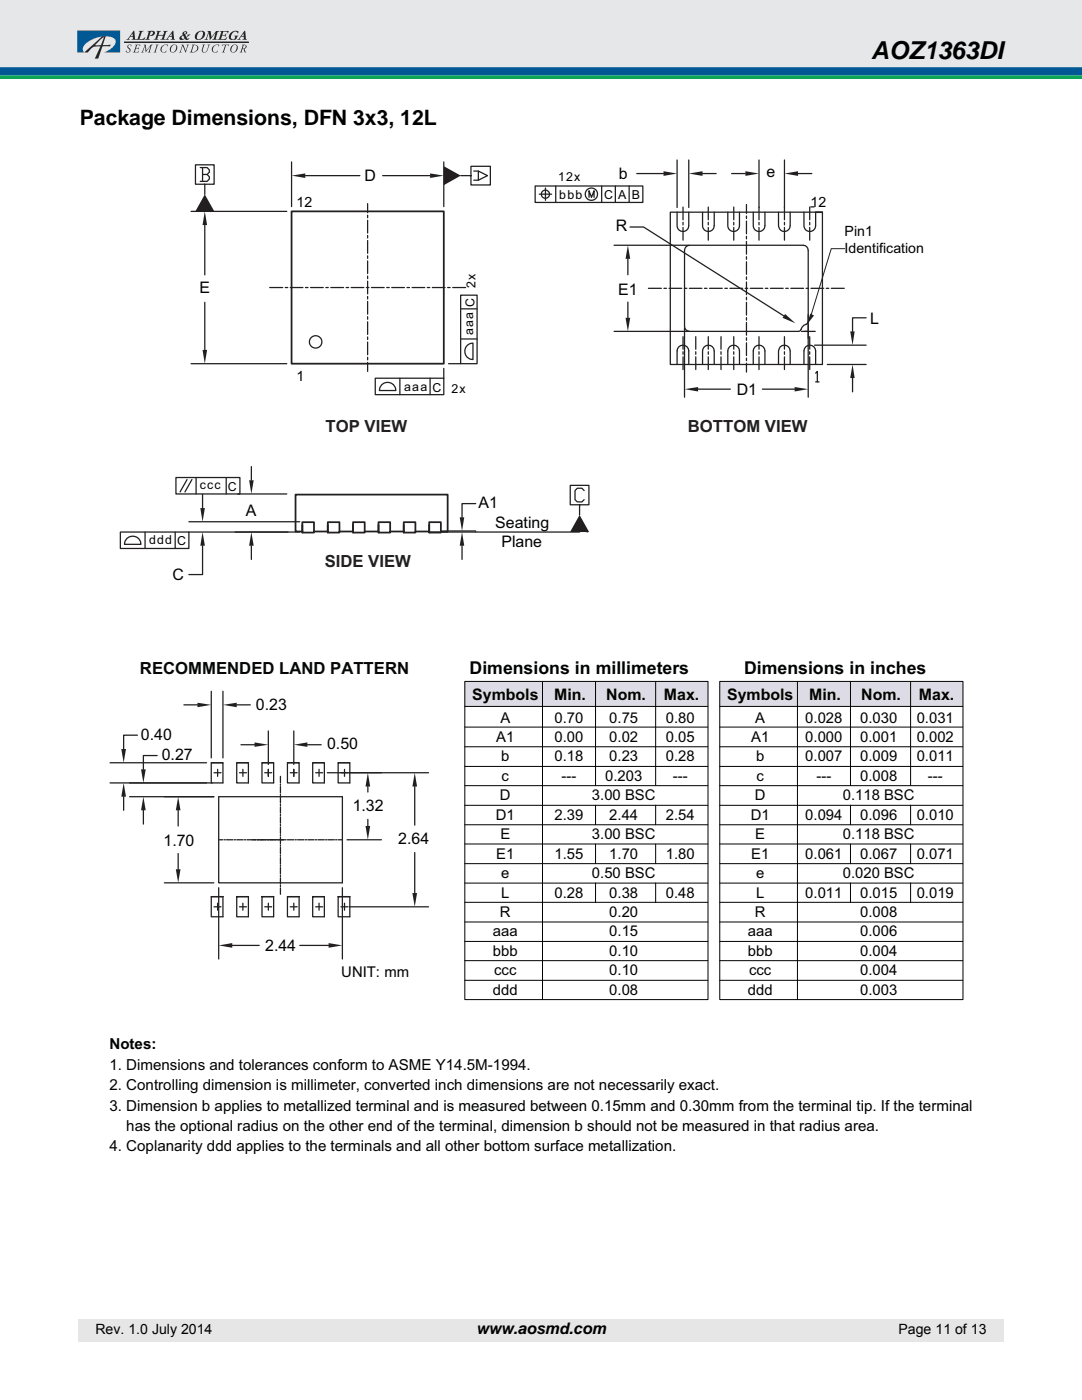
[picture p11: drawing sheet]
<svg xmlns="http://www.w3.org/2000/svg" width="216mm" height="279mm" viewBox="0 0 216 279" stroke-linecap="round" stroke-linejoin="round" font-family="sans-serif">
<path d="M0 14.2h215.9" fill="none" stroke="#005994" stroke-width="1.8" stroke-linecap="butt"/>
<path d="M-.1 -.1h216v13.5h-216z" fill="#e6e7e8"/>
<g fill="#252425">
<path d="M27.7 6.2h.9l-.3 .2-.5 1.4a1.3 1.3 0 0 0 1.2-.4l-.2 .5h-1.7a.59 .59 0 0 0 .5-.6l.3-.9z"/>
<path d="M29.5 6.2l.9-.1 .4 .2 .1 .2a.71 .71 0 0 1-1 .6l.1-.1a.46 .46 0 0 0 .5-.5l-.1-.2h-.3l-.5 1.5h.3v.1h-.9l.1-.1a1.88 1.88 0 0 0 .6-1.5h-.3z"/>
<path d="M31.3 6.2h.9l-.4 .1-.1 .7h.9l.2-.7-.2-.1h.9l-.4 .2-.4 1.4 .2 .1h-.9l.3-.1 .2-.7h-.1h-.8l-.2 .7 .2 .1h-.9l.3-.1 .3-.9 .1-.6z"/>
<path d="M41.4 6.2h.6l.2 1.2 .8-1.1a.48 .48 0 0 1 .7-.1l-.3 .2-.4 1.3 .2 .2h-.9l.4-.2 .3-1.2-1.1 1.4h-.1l-.1-1.4-.4 1.2 .2 .2h-.7l.4-.3 .3-1 .1-.2z"/>
<path d="M43.9 6.2h1.7l-.1 .4-.2-.3h-.7l-.3 .7h.5l.4-.3-.2 .7h-.1l-.1-.3h-.5l-.2 .6a.99 .99 0 0 0 1.2-.3l-.2 .5h-1.7l.4-.2 .4-1.3-.3-.1z"/>
<path d="M46.1 6.5a1.28 1.28 0 0 1 1.5-.2l-.1 .4-.2-.2a.82 .82 0 0 0-.9 0 .82 .82 0 0 0-.3 .8v.2a.41 .41 0 0 0 .4 .4 .41 .41 0 0 0 .4-.4l.1-.2-.2-.2h.8l-.2 .2a.77 .77 0 0 1-1.2 .7l-.4-.2a.97 .97 0 0 1 .3-1.3z"/>
<path d="M25.6 9h.7l-.2 .3v-.3l-.2-.1-.3 .3 .1 .3 .3 .4v.3l-.5 .3-.4-.2 .1-.3 .1 .4h.3l.2-.1 .1-.3a.75 .75 0 0 1-.3-1z"/>
<path d="M27 8.9h1l-.1 .3-.1-.2h-.5l-.1 .6 .5-.2-.1 .5-.1-.2h-.4l-.1 .4-.1 .2 .2 .1h.4l.2-.3-.1 .4-1.1-.1 .3-.1 .3-1.2z"/>
<path d="M28.7 8.9h.4l.1 1.2 .9-1.2h.4l-.2 .2-.3 .9-.1 .4 .2 .1-.6-.1 .2-.1 .4-1.1-1 1.2-.2-1.2-.4 1.1 .2 .2h-.5l.2-.2 .4-1.2z"/>
<path d="M31.1 8.9l.6 .1h-.2l-.4 1.1-.1 .2 .2 .2h-.6l.3-.2 .3-1.2z"/>
<path d="M32.4 9.2l.4-.3h.6l.1 .1-.1 .2a.31 .31 0 0 0-.2-.3 .31 .31 0 0 0-.4 .1 .8 .8 0 0 0-.5 .6 .8 .8 0 0 0 .3 .8l.6-.3-.2 .4h-.5l-.4-.2v-.8z"/>
<path d="M36.2 8.9h.4l.5 1.2 .3-1-.2-.2h.6l-.3 .2-.4 1.4-.7-1.4-.3 1.3 .2 .1h-.6l.3-.3 .3-.9v-.3z"/>
<path d="M40.4 8.9h.6l-.3 .2-.2 .7a.45 .45 0 0 0 .3 .6 .45 .45 0 0 0 .5-.5l.3-.8-.2-.2h.5l-.2 .3a1.17 1.17 0 0 1-1.2 1.3l-.2-.2v-.3l.2-.9z"/>
<path d="M42.5 9.3l.6-.4h.4l.3 .1-.2 .3a.44 .44 0 0 0-.4-.4 .44 .44 0 0 0-.4 .3l-.3 .6v.4l.2 .2a.58 .58 0 0 0 .7-.3h.1a.63 .63 0 0 1-.8 .4 .63 .63 0 0 1-.4-.8z"/>
<path d="M44.4 8.9h1.3l-.1 .3-.1-.2h-.4l-.4 1.3 .2 .2h-.6l.2-.2 .4-1.3h-.4l-.2 .2z"/>
<path d="M26.7 6.1h.1l.1 1.4 .2 .4h-.9l.3-.1v-.5h-.5l-.3 .5h.2v.1h-.7l.3-.2zM26.4 6.6l-.3 .6h.4z"/>
<path d="M34.4 6.1l.2 .1 .1 1.5 .2 .2h-.9l.3-.1v-.5h-.5l-.3 .4 .2 .2h-.7l.3-.2zM34.2 6.6l-.3 .6h.4z"/>
<path d="M36.4 6.5l.5-.3 .4 .1a.42 .42 0 0 1-.4 .6l.3 .5 .3-.3-.1-.2h.6l-.8 .6 .3 .2 .3-.1a.47 .47 0 0 1-.4 .4 .47 .47 0 0 1-.5-.2l-.6 .2-.5-.2a.81 .81 0 0 1 .7-.8zM36.4 7.1l-.2 .3v.2l.2 .2 .4-.1-.3-.6zM36.8 6.5l.1 .3 .2-.4z"/>
<path d="M39.1 6.7a1.2 1.2 0 0 1 1.8-.2 1.25 1.25 0 0 1-.5 1.2 1.25 1.25 0 0 1-1.4 .1l-.1-.6zM39.8 6.4a1.04 1.04 0 0 0-.3 1.4 .96 .96 0 0 0 .9-.5 .96 .96 0 0 0-.1-1z"/>
<path d="M48.8 6.1h.1l.1 1a.59 .59 0 0 0 .3 .8h-1l.4-.1-.1-.5h-.5l-.3 .5 .2 .1h-.7l.4-.2zM48.6 6.6l-.4 .6h.4z"/>
<path d="M34.2 9.2a.71 .71 0 0 1 1.1 0 .71 .71 0 0 1-.2 1 .71 .71 0 0 1-1.1 0 .71 .71 0 0 1 .2-1zM34.5 9.1l-.2 .1a.87 .87 0 0 0 0 1.2 .85 .85 0 0 0 .8-.5 .85 .85 0 0 0-.1-.9z"/>
<path d="M38.3 8.9a1.08 1.08 0 0 1 1.3 .5 1.24 1.24 0 0 1-1.7 1l.2-.1 .3-1.1zM38.7 9l-.4 1.3a.72 .72 0 0 0 .9-.3 .72 .72 0 0 0-.3-1z"/>
<path d="M46.2 9.2a.7 .7 0 0 1 1.1-.1 .7 .7 0 0 1-.1 1.1 .71 .71 0 0 1-1.1 .1 .71 .71 0 0 1 .1-1.1zM46.5 9.1l-.1 .1a.85 .85 0 0 0 0 1.2 .85 .85 0 0 0 .8-.5 .85 .85 0 0 0-.1-.9z"/>
<path d="M48.3 8.9h.6l.3 .2-.1 .4-.3 .2 .3 .8a.46 .46 0 0 1-.5-.7h-.2l-.2 .5 .2 .2h-.6l.2-.2 .4-1.2zM48.6 9l-.2 .7a.42 .42 0 0 0 .5-.1 .42 .42 0 0 0 .1-.5z"/>
<path d="M20 8l.8-.6-.7 1.6h-1.1zM16.8 10.5h.7l.2-.3a1.98 1.98 0 0 1 2.3-.9l-1.1 2.4h.7l.8-2.4h1.5l.2-.4-1.6 .1 .6-1.8-.8 .1z"/>
</g>
<path d="M24.8 8.4h24.8" fill="none" stroke="#252425" stroke-width=".31"/>
<path d="M15.4 6.1h8.6v4.4h-3.2l.3-.2a2.51 2.51 0 0 0 1.9-2.3 2.84 2.84 0 0 0-2.8-.7l-.5 .1a5.7 5.7 0 0 0-3 1.8 1 1 0 0 0 .1 1.3h-1.4z" fill="#1e508f"/>
<path d="M0 15.4h215.9" fill="none" stroke="#0aa555" stroke-width=".71" stroke-linecap="butt"/>
<path d="M15.6 263.2h184.6v4.5h-184.6z" fill="#e6e6e6"/>
<path d="M21.8 31.8h172.3v199h-172.3z" fill="#fff"/>
<path d="M92.7 136h48.6v4.9h-48.6z" fill="#dddbe5"/>
<g fill="none" stroke="#010202" stroke-width=".2">
<path d="M92.7 136h48.6v63.5h-48.6zM108.3 136v63.4M118.8 136v20.8M130.8 136v20.8M92.7 141h48.5M92.7 149h48.5M92.7 153h48.5M92.7 156.8h48.5M92.7 145.1h48.5M143.6 145.1h48.5M143.6 149h48.5M143.6 153h48.5"/>
<path d="M143.6 156.8h48.5M92.7 160.7h48.5M92.7 164.6h48.5M92.7 168.4h48.5M92.7 172.4h48.5M92.7 176.2h48.5M118.8 160.7v3.9M118.8 168.5v3.9M118.8 176.2v3.9M130.8 160.7v3.9M130.8 168.5v3.9M130.8 176.2v3.9"/>
<path d="M143.6 160.7h48.5M143.6 164.6h48.5M143.6 168.4h48.5M143.6 172.4h48.5M143.6 176.2h48.5M169.7 160.7v3.9M169.7 168.5v3.9M169.7 176.2v3.9M181.7 160.7v3.9M181.7 168.5v3.9M181.7 176.2v3.9M92.7 180.1h48.5"/>
<path d="M92.7 184h48.5M92.7 187.9h48.5M92.7 191.7h48.5M92.7 195.6h48.5M143.6 180.1h48.5M143.6 184h48.5M143.6 187.9h48.5M143.6 191.7h48.5M143.6 195.6h48.5"/>
</g>
<path d="M143.6 136h48.6v4.9h-48.6z" fill="#dddbe5"/>
<path d="M143.6 136h48.5v63.5h-48.5zM143.6 141h48.5" fill="none" stroke="#010202" stroke-width=".2"/>
<g fill="none" stroke="#231f20" stroke-width=".25">
<path d="M38.1 42.2h19.1M40.9 44.9v10M73.4 40.6v1.8M73.4 42.9v.6M73.4 44v2.5M73.4 47v.5M73.4 48v2.5M73.4 51.1v.5M73.4 52.1v2.5M73.4 55.1v.5M73.4 56.1v2.6M73.4 59.2v.5"/>
<path d="M38.1 72.6h19.1M40.9 60.3v9.5M73.4 60.2v2.5M73.4 63.2v.5M73.4 64.2v2.5M73.4 67.2v.6M73.4 68.3v2.5M73.4 71.3v.5M73.4 72.3v1.8"/>
</g>
<g fill="#231f20">
<path d="M40.4 69.8h.9l-.4 2.8z"/>
<path d="M40.9 42.2l.4 2.7h-.9z"/>
</g>
<path d="M58.2 32.3v8.9M60.9 35.1h10.9M76.4 35.1h9.4M88.6 32.3v8.9" fill="none" stroke="#231f20" stroke-width=".25"/>
<g fill="#231f20">
<path d="M58.2 35.1l2.7-.5v.9z"/>
<path d="M85.8 34.6l2.8 .5-2.8 .4z"/>
</g>
<g fill="none" stroke="#231f20" stroke-width=".25">
<path d="M42.4 42.2h.1M53.8 57.4h2.6M56.9 57.4h.5M57.9 57.4h2.5M61 57.4h.5M62 57.4h2.5M65 57.4h.5M66 57.4h2.6M69.1 57.4h.5M70.1 57.4h2.5M73.1 57.4h.5M74.1 57.4h2.6"/>
<path d="M77.2 57.4h.5M78.2 57.4h2.5M81.2 57.4h.5M82.2 57.4h2.5M85.3 57.4h.5M86.3 57.4h2.5M89.3 57.4h.5M90.3 57.4h2.6"/>
<circle cx="63" cy="68.2" r="1.24"/>
</g>
<path d="M40.9 38.8l1.9 3.4h-3.8z" fill="#231f20"/>
<path d="M40 33.4h1.3l.5 .5v.5l-.5 .4M40.4 33.4v2.8M40.4 34.8h.9l.5 .5v.4l-.5 .5h-1.3M40.9 36.8h1.8v-3.9h-3.7v3.9h1.9v2" fill="none" stroke="#231f20" stroke-width=".25"/>
<path d="M88.6 33.2l3.3 1.9-3.3 1.9z" fill="#231f20"/>
<g fill="none" stroke="#231f20" stroke-width=".25">
<path d="M91.9 35.1h2.1v-1.9h3.8v3.7h-3.8v-1.8M94.5 34.1h1l1.8 1-1.8 .9h-1M95.5 34.1v1.9M106.8 37.1h21.5v3.3h-21.5zM107.6 38.8h2.5M108.8 37.5v2.5M110.9 37.1v3.3M117.5 39.4v-1.3l.5 1.3 .5-1.3v1.3M120.1 37.1v3.3M122.8 37.1v3.3M125.5 37.1v3.3M91.9 58.9h3.3v13.7h-3.3z"/>
<path d="M162.8 42.4h1.3M74.9 75.5h13.7v3.3h-13.7zM76.4 76.6a1.65 1.65 0 0 1 2.6 1.3h-3.3l.3-.9zM79.8 75.5v3.3M85.8 75.5v3.3M88.6 73.5v2M89.5 72.6h2.4M91.9 67.7h3.3M91.9 61.6h3.3M93.1 69.1l.4-.4 .9-.2v3.3a1.64 1.64 0 0 1-1.5-1 1.64 1.64 0 0 1 .2-1.7z"/>
<circle cx="108.8" cy="38.8" r=".82"/>
<circle cx="118" cy="38.8" r="1.23"/>
</g>
<path d="M58.2 42.2h30.4v30.4h-30.4z" fill="none" stroke="#231f20" stroke-width=".35"/>
<path d="M168.5 49.6h-2.6l-4.2 13.7" fill="none" stroke="#231f20" stroke-width=".2"/>
<path d="M161.7 62.6l.7 .4-1.5 1.9z" fill="#231f20"/>
<path d="M47.4 98.6h9.8M50.2 93.1v2.7M46.9 106.2h12.9M50.2 108.9v2.7" fill="none" stroke="#231f20" stroke-width=".25"/>
<g fill="#231f20">
<path d="M50.2 106.2l.4 2.7h-.9z"/>
<path d="M49.7 95.8h.9l-.4 2.8z"/>
</g>
<path d="M85.7 106.2h9.2M89.5 106h5.4M92.2 108.9v2.7M94.9 100.5h-2.7v2.7" fill="none" stroke="#231f20" stroke-width=".25"/>
<g fill="#231f20">
<path d="M92.2 106.2l.4 2.7h-.9z"/>
<path d="M91.7 103.2h.9l-.4 2.8z"/>
</g>
<path d="M40.4 98.6v2.8M37.7 104.1h22.1M37.7 106.2h19.8M40.4 108.9v5.8h-2.7" fill="none" stroke="#231f20" stroke-width=".25"/>
<g fill="#231f20">
<path d="M40 101.4h.9l-.5 2.7z"/>
<path d="M40.4 106.2l.5 2.7h-.9z"/>
</g>
<path d="M24 106.2h13.7v3.3h-13.7zM25.5 107.3a1.65 1.65 0 0 1 2.6 1.3h-3.3l.3-.9zM28.9 106.2v3.3M35 106.2v3.3M94.9 106.2h20.7M117.2 106.2h.1" fill="none" stroke="#231f20" stroke-width=".25"/>
<path d="M115.6 102.8l2 3.4h-3.9z" fill="#231f20"/>
<path d="M127.1 34.6h5.3M135.1 31.9v9.5M137.4 31.9v9.5M140.2 34.6h2.7M35.1 95.3h12.8v3.3h-12.8zM37.3 95.7l-1.4 2.5M38.3 95.7l-1.4 2.5M39.1 95.3v3.3M45.1 95.3v3.3M116.6 97.9l-.5-.5h-.9l-.5 .5v1.8l.5 .5h.9l.5-.5M115.6 100.7h1.9v-3.8h-3.7v3.8h1.8v2.1" fill="none" stroke="#231f20" stroke-width=".25"/>
<path d="M159.1 136v63.4M169.7 136v20.8M181.7 136v20.8" fill="none" stroke="#010202" stroke-width=".2"/>
<g fill="#231f20">
<path d="M137.4 34.6l2.8-.4v.9z"/>
<path d="M132.4 34.2l2.7 .4-2.7 .5z"/>
</g>
<g fill="none" stroke="#231f20" stroke-width=".25">
<path d="M129.4 57.5h2.6M132.5 57.5h.5M133.5 57.5h2.5M136.3 41.3v2.6M136.3 44.4v.5M136.3 45.4v2.5M136.5 57.5h.6M137.6 57.5h2.5M140.6 57.5h.5M141.3 41.3v2.6M141.3 44.4v.5M141.3 45.4v2.5"/>
<path d="M141.6 57.5h2.5M144.6 57.5h.5M145.6 57.5h2.6M148.7 57.5h.5M148.9 40.8v1.8M148.9 43.1v.5M148.9 44.1v2.6M148.9 47.2v.5M148.9 48.2v2.5M148.9 51.2v.5M148.9 52.2v2.5M148.9 55.3v.5"/>
<path d="M148.9 56.3v2.5M148.9 59.3v.5M149.7 57.5h2.5M152.7 57.5h.5M153.7 57.5h2.6M156.8 57.5h.5M157.8 57.5h2.5M160.8 57.5h.5M161.8 57.5h2.6M164.9 57.5h.5M165.9 57.5h2.6M136.6 65.5v13.8"/>
<path d="M139.3 77.7h6.4M148.9 60.3v2.6M148.9 63.4v.5M148.9 64.4v2.5M148.9 67.4v.5M148.9 68.4v2.6M148.9 71.5v.5M148.9 72.5v1.8M152.1 77.7h6.5M161.3 62.8v16.5"/>
</g>
<g fill="#231f20">
<path d="M136.6 77.7l2.7-.5v.9z"/>
<path d="M158.6 77.2l2.7 .5-2.7 .4z"/>
</g>
<path d="M122.5 48.9h14.9M125.3 51.7v3.1M122.5 66.1h14.9M125.3 60.3v3.1" fill="none" stroke="#231f20" stroke-width=".25"/>
<g fill="#231f20">
<path d="M125.3 48.9l.5 2.8h-1z"/>
<path d="M124.8 63.4h1l-.5 2.7z"/>
</g>
<path d="M162.5 68.9h10.3M165.1 72.7h7.7M170.1 75.4v2.8M172.8 63.4h-2.7v2.7" fill="none" stroke="#231f20" stroke-width=".25"/>
<g fill="#231f20">
<path d="M170.1 72.7l.4 2.7h-.8z"/>
<path d="M169.7 66.1h.8l-.4 2.8z"/>
</g>
<g fill="none" stroke="#231f20" stroke-width=".25">
<path d="M125.7 45.3h2.7l28 17.7M133.8 42.3h30.3v30.4h-30.3zM161.6 41.3v2.6M161.6 44.4v.5M161.6 45.4v2.5M161.8 41.3h.7M138.8 67.2v2.5M138.8 70.2v.5M138.8 71.2v2.6M143.9 67.2v2.5M143.9 70.2v.5M143.9 71.2v2.6"/>
<path d="M156.5 67.2v2.5M156.5 70.2v.5M156.5 71.2v2.6M161.6 67.2v2.5M161.6 70.2v.5M161.6 71.2v2.6M162.8 74.5l.3-.4v2.1M162.8 76.2h.6"/>
</g>
<path d="M156.7 62.7l2 1.8-2.6-1.1z" fill="#231f20"/>
<g fill="none" stroke="#231f20" stroke-width=".25">
<path d="M146 34.6h2.7M151.4 31.9v12M156.5 31.9v12M159.2 34.6h2.8M135.1 42.3v2.8a1.16 1.16 0 0 0 1.2 1.1 1.16 1.16 0 0 0 1.1-1.1v-2.8M136.9 49.2l.7-.3h22.7a1.01 1.01 0 0 1 1 1.1v14.2l-.2 .4a2.02 2.02 0 0 0-1.4 1.4l-.4 .1h-21.7a1.01 1.01 0 0 1-1-1v-15.1zM140.2 42.3v2.8a1.16 1.16 0 0 0 1.2 1.1 1.16 1.16 0 0 0 1.1-1.1v-2.8M145.2 42.3v2.8a1.16 1.16 0 0 0 1.2 1.1 1.16 1.16 0 0 0 1.2-1.1v-2.8M146.4 41.3v2.6M146.4 44.4v.5M146.4 45.4v2.5M150.3 42.3v2.8a1.16 1.16 0 0 0 1.2 1.1 1.16 1.16 0 0 0 1.1-1.1v-2.8"/>
<path d="M151.4 44.4v.5M151.4 45.4v2.5M155.3 42.3v2.8a1.16 1.16 0 0 0 1.2 1.1 1.16 1.16 0 0 0 1.2-1.1v-2.8M156.5 44.4v.5M156.5 45.4v2.5M164.1 42.3h-1.3v2.8a1.16 1.16 0 0 1-1.2 1.1 1.16 1.16 0 0 1-1.2-1.1v-2.8M135.1 72.7v-2.7a1.16 1.16 0 0 1 1.2-1.1 1.16 1.16 0 0 1 1.1 1.1v2.7M136.3 67.2v2.5M136.3 70.2v.5M136.3 71.2v2.6M140.2 72.7v-2.7a1.16 1.16 0 0 1 1.2-1.1 1.16 1.16 0 0 1 1.1 1.1v2.7M141.3 67.2v2.5"/>
<path d="M141.3 70.2v.5M141.3 71.2v2.6M145.2 72.7v-2.7a1.16 1.16 0 0 1 1.2-1.1 1.16 1.16 0 0 1 1.2 1.1v2.7M146.4 67.2v2.5M146.4 70.2v.5M146.4 71.2v2.6M150.3 72.7v-2.7a1.16 1.16 0 0 1 1.2-1.1 1.16 1.16 0 0 1 1.1 1.1v2.7M151.4 67.2v2.5M151.4 70.2v.5M151.4 71.2v2.6M155.3 72.7v-2.7a1.16 1.16 0 0 1 1.2-1.1 1.16 1.16 0 0 1 1.2 1.1v2.7M159.9 66.1h2.8"/>
<path d="M160.4 72.7v-2.7a1.16 1.16 0 0 1 1.2-1.1 1.16 1.16 0 0 1 1.2 1.1v2.7M161.3 64.8v2.7"/>
</g>
<g fill="#231f20">
<path d="M148.7 34.2l2.7 .4-2.7 .5z"/>
<path d="M156.5 34.6l2.7-.4v.9z"/>
</g>
<g fill="none" stroke="#231f20" stroke-width=".35">
<path d="M60.3 104.2h2.4v2.1h-2.4zM60.3 106.1h-1.3v-7.4h30.3v7.4h-1.3h1.3M60.3 104.8v1.5M62.7 106.1h2.7M65.4 104.2h2.3v2.1h-2.3zM65.4 104.8v1.5M67.7 106.1h2.7M70.4 104.2h2.4v2.1h-2.4zM70.4 104.8v1.5M72.8 106.1h2.7M75.5 104.2h2.4v2.1h-2.4zM75.5 104.8v1.5"/>
<path d="M77.9 106.1h2.7M80.6 104.2h2.3v2.1h-2.3zM80.6 104.8v1.5M82.9 106.1h2.7M85.6 104.2h2.4v2.1h-2.4zM85.6 104.8v1.5"/>
</g>
<g fill="none" stroke="#231f20" stroke-width=".25">
<path d="M42.7 154.2h1.4M43.4 153.5v1.4M44.5 152.2h-2.3v4h2.3M53.5 153.5v1.4M56 154.9v1.3M56 156.5v.2M56 157v1.2M56 158.5v.2M56 159v1.3M58.6 153.5v1.4M65.3 154.2h20.2M82.8 157v7.7"/>
<path d="M43.6 167.6h.8M44.7 167.6h.2M45.2 167.6h1.3M46.7 167.6h.3M47.2 167.6h1.3M48.8 167.6h.2M49.3 167.6h1.8M51.3 167.6h1.9M53.3 167.6h1.9M55.3 167.6h1.4M56 160.5v.3M56 161v1.3"/>
<path d="M56 162.5v.3M56 163v1.3M56 164.5v.3M56 165.1v1.2M56 166.6v.2M56 167.1v1.3M56 168.6v.3M56 169.1v1.3M56 170.6v.3M56 171.2v1.2M56 172.6v.3M56 173.1v1.3"/>
<path d="M56 174.7v.2M56 175.2v1.2M56 176.7v.3M56 177.2v1.3M56.8 167.6h.3M57.4 167.6h1.2M58.9 167.6h.2M59.4 167.6h1.3M60.9 167.6h.3M61.4 167.6h1.3M62.9 167.6h.3M63.4 167.6h1.3"/>
<path d="M65 167.6h.2M65.4 167.6h1.3M67 167.6h.2M67.5 167.6h.8M82.8 170.1v8.1M42.7 181h1.4M43.4 180.3v1.4M69.7 181h15.8"/>
</g>
<g fill="#231f20">
<path d="M82.8 154.2l.4 2.8h-.9z"/>
<path d="M82.3 178.2h.9l-.4 2.8z"/>
</g>
<path d="M48.1 148.6h2.7M53.5 145.9v6.7M58.6 145.9v6.7M61.3 148.6h2.8" fill="none" stroke="#231f20" stroke-width=".25"/>
<g fill="#231f20">
<path d="M50.8 148.2l2.7 .4-2.7 .5z"/>
<path d="M58.6 148.6l2.7-.4v.9z"/>
</g>
<path d="M32.8 159h9.9M32.8 176.2h9.9M35.6 161.7v3.1M35.6 170.3v3.2" fill="none" stroke="#231f20" stroke-width=".25"/>
<g fill="#231f20">
<path d="M35.6 159l.4 2.7h-.9z"/>
<path d="M35.1 173.5h.9l-.4 2.7z"/>
</g>
<path d="M43.6 177.2v14.2M68.3 177.2v14.2M46.3 188.7h5.4M59.8 188.7h5.8" fill="none" stroke="#231f20" stroke-width=".25"/>
<g fill="#231f20">
<path d="M43.6 188.7l2.7-.5v.9z"/>
<path d="M65.6 188.2l2.7 .5-2.7 .4z"/>
</g>
<path d="M42.2 138v13.3M44.5 138v13.3M36.7 140.7h2.7M47.2 140.7h2.7" fill="none" stroke="#231f20" stroke-width=".25"/>
<g fill="#231f20">
<path d="M39.4 140.2l2.8 .5-2.8 .4z"/>
<path d="M44.5 140.7l2.7-.5v.9z"/>
</g>
<path d="M22 152.2h19.2M22 156.2h19.2M24.7 159v2.7M27.4 146.7h-2.7v2.8" fill="none" stroke="#231f20" stroke-width=".25"/>
<g fill="#231f20">
<path d="M24.7 156.2l.4 2.8h-.9z"/>
<path d="M24.2 149.5h.9l-.4 2.7z"/>
</g>
<path d="M69.7 154.2h6.4M73.4 157v1.1M69.3 167.6h6.8M73.4 163.5v1.3" fill="none" stroke="#231f20" stroke-width=".25"/>
<g fill="#231f20">
<path d="M73.4 154.2l.5 2.8h-1z"/>
<path d="M72.9 164.8h1l-.5 2.8z"/>
</g>
<g fill="none" stroke="#231f20" stroke-width=".25">
<path d="M25.9 159h16.8M25.9 156.2h16.5M31.4 150.8h-2.8v2.7M42.2 152.2h2.3v4M43.6 159h24.7v17.2h-24.7zM47.8 154.2h1.4M48.5 153.5v1.4M49.6 152.2h-2.4v4h2.4v-4h-2.4M52.8 154.2h1.4M53.5 153.5v1.4M54.6 152.2h-2.3v4h2.3v-4h-2.3M57.9 154.2h1.4"/>
<path d="M58.6 153.5v1.4M59.7 152.2h-2.3v4h2.3v-4h-2.3M63 154.2h1.4M63.7 153.5v1.4M64.7 152.2h-2.3v4h2.3v-4h-2.3M68 154.2h1.4M68.7 153.5v1.4M69.8 152.2h-2.3v4h2.3v-4h-2.3M28.6 161.7v2.8M42.2 178.9h2.3h-2.3v4.1h2.3v-4.1M47.2 178.9h2.4h-2.4v4.1h2.4v-4.1M52.3 178.9h2.3h-2.3v4.1h2.3v-4.1"/>
<path d="M57.4 178.9h2.3h-2.3v4.1h2.3v-4.1M62.4 178.9h2.3h-2.3v4.1h2.3v-4.1M67.5 178.9h2.3h-2.3v4.1h2.3v-4.1M47.8 181h1.4M48.5 180.3v1.3M52.8 181h1.4M53.5 180.3v1.3M57.9 181h1.4M58.6 180.3v1.3M63 181h1.4M63.7 180.3v1.3M68 181h1.4"/>
<path d="M68.7 180.3v1.3"/>
</g>
<g fill="#231f20">
<path d="M28.6 159l.5 2.7h-1z"/>
<path d="M28.1 153.5h1l-.5 2.7z"/>
</g>
<text font-size="4.9" x="173.9" y="11.7">AOZ1363DI</text>
<text font-size="4.2" x="15.9" y="25">Package Dimensions, DFN 3x3, 12L</text>
<g font-size="3.5" fill="#010202">
<text x="93.7" y="134.6">Dimensions in millimeters</text>
<text x="148.5" y="134.6">Dimensions in inches</text>
</g>
<g font-size="3.3" fill="#231f20">
<text x="65" y="86.3">TOP VIEW</text>
<text x="137.3" y="86.3">BOTTOM VIEW</text>
<text x="64.8" y="113.1">SIDE VIEW</text>
</g>
<text font-size="3.3" fill="#040809" x="27.9" y="134.6">RECOMMENDED LAND PATTERN</text>
<g font-size="3.2" fill="#010202">
<text x="123.5" y="35.6">b</text>
<text x="153" y="35.3">e</text>
<text x="72.7" y="36.2">D</text>
<text x="122.9" y="46.2">R</text>
<text x="39.8" y="58.6">E</text>
<text x="123.3" y="58.9">E1</text>
<text x="173.6" y="64.6">L</text>
<text x="147" y="78.7">D1</text>
<text x="95.5" y="101.4">A1</text>
<text x="49" y="103">A</text>
<text x="98.8" y="105.4">Seating</text>
<text x="100.1" y="109.2">Plane</text>
<text x="34.4" y="115.8">C</text>
<text x="51.1" y="141.8">0.23</text>
<text x="94.2" y="139.8">Symbols</text>
<text x="110.6" y="139.8">Min.</text>
<text x="121" y="139.8">Nom.</text>
<text x="132.5" y="139.8">Max.</text>
<text x="145.1" y="139.8">Symbols</text>
<text x="161.5" y="139.8">Min.</text>
<text x="171.8" y="139.8">Nom.</text>
<text x="183.4" y="139.8">Max.</text>
<text x="28.1" y="147.8">0.40</text>
<text x="65.3" y="149.5">0.50</text>
<text x="32.3" y="151.7">0.27</text>
<text x="70.4" y="161.9">1.32</text>
<text x="32.6" y="168.9">1.70</text>
<text x="79.5" y="168.5">2.64</text>
<text x="52.9" y="189.8">2.44</text>
</g>
<text font-size="3.2" x="95" y="266.2">www.aosmd.com</text>
<g font-size="3" fill="#010202">
<text x="99" y="148.1">A1</text>
<text x="99.8" y="144.2">A</text>
<text x="110.6" y="144.2">0.70</text>
<text x="110.6" y="148.1">0.00</text>
<text x="121.6" y="144.2">0.75</text>
<text x="121.6" y="148.1">0.02</text>
<text x="132.9" y="144.2">0.80</text>
<text x="132.9" y="148.1">0.05</text>
<text x="149.9" y="148.1">A1</text>
<text x="150.7" y="144.2">A</text>
<text x="160.7" y="144.2">0.028</text>
<text x="160.7" y="148.1">0.000</text>
<text x="171.6" y="144.2">0.030</text>
<text x="171.6" y="148.1">0.001</text>
<text x="182.9" y="144.2">0.031</text>
<text x="182.9" y="148.1">0.002</text>
<text x="100" y="152">b</text>
<text x="100.1" y="155.8">c</text>
<text x="110.6" y="152">0.18</text>
<text x="112" y="155.8">---</text>
<text x="120.8" y="155.8">0.203</text>
<text x="121.6" y="152">0.23</text>
<text x="132.9" y="152">0.28</text>
<text x="134.3" y="155.8">---</text>
<text x="150.9" y="152">b</text>
<text x="151" y="155.8">c</text>
<text x="160.7" y="152">0.007</text>
<text x="162.9" y="155.8">---</text>
<text x="171.6" y="152">0.009</text>
<text x="171.6" y="155.8">0.008</text>
<text x="182.9" y="152">0.011</text>
<text x="185.1" y="155.8">---</text>
<text x="99.8" y="159.7">D</text>
<text x="118.1" y="159.7">3.00 BSC</text>
<text x="150.6" y="159.7">D</text>
<text x="168.2" y="159.7">0.118 BSC</text>
<text x="98.9" y="163.6">D1</text>
<text x="99.8" y="167.5">E</text>
<text x="110.6" y="163.6">2.39</text>
<text x="118.1" y="167.5">3.00 BSC</text>
<text x="121.6" y="163.6">2.44</text>
<text x="132.9" y="163.6">2.54</text>
<text x="149.8" y="163.6">D1</text>
<text x="150.7" y="167.5">E</text>
<text x="160.7" y="163.6">0.094</text>
<text x="168.2" y="167.5">0.118 BSC</text>
<text x="171.6" y="163.6">0.096</text>
<text x="182.9" y="163.6">0.010</text>
<text x="99" y="171.4">E1</text>
<text x="110.6" y="171.4">1.55</text>
<text x="121.6" y="171.4">1.70</text>
<text x="132.9" y="171.4">1.80</text>
<text x="149.9" y="171.4">E1</text>
<text x="160.7" y="171.4">0.061</text>
<text x="171.6" y="171.4">0.067</text>
<text x="182.9" y="171.4">0.071</text>
<text x="100" y="175.2">e</text>
<text x="100" y="179.1">L</text>
<text x="110.6" y="179.1">0.28</text>
<text x="118.1" y="175.2">0.50 BSC</text>
<text x="121.6" y="179.1">0.38</text>
<text x="132.9" y="179.1">0.48</text>
<text x="150.9" y="175.2">e</text>
<text x="150.9" y="179.1">L</text>
<text x="160.7" y="179.1">0.011</text>
<text x="168.2" y="175.2">0.020 BSC</text>
<text x="171.6" y="179.1">0.015</text>
<text x="182.9" y="179.1">0.019</text>
<text x="99.8" y="183">R</text>
<text x="121.6" y="183">0.20</text>
<text x="150.6" y="183">R</text>
<text x="171.6" y="183">0.008</text>
<text x="98.4" y="186.9">aaa</text>
<text x="98.4" y="190.8">bbb</text>
<text x="121.6" y="186.9">0.15</text>
<text x="121.6" y="190.8">0.10</text>
<text x="149.2" y="186.9">aaa</text>
<text x="149.2" y="190.8">bbb</text>
<text x="171.6" y="186.9">0.006</text>
<text x="171.6" y="190.8">0.004</text>
<text x="68.1" y="195">UNIT: mm</text>
<text x="98.6" y="194.7">ccc</text>
<text x="121.6" y="194.7">0.10</text>
<text x="149.5" y="194.7">ccc</text>
<text x="171.6" y="194.7">0.004</text>
<text x="98.4" y="198.5">ddd</text>
<text x="121.6" y="198.5">0.08</text>
<text x="149.2" y="198.5">ddd</text>
<text x="171.6" y="198.5">0.003</text>
<text x="21.8" y="209.4">Notes:</text>
<text x="21.8" y="213.5">1. Dimensions and tolerances conform to ASME Y14.5M-1994.</text>
<text x="21.8" y="217.6">2. Controlling dimension is millimeter, converted inch dimensions are not necessarily exact.</text>
<text x="21.8" y="221.6">3. Dimension b applies to metallized terminal and is measured between 0.15mm and 0.30mm from the terminal tip. If the terminal</text>
<text x="25.2" y="225.7">has the optional radius on the other end of the terminal, dimension b should not be measured in that radius area.</text>
<text x="21.8" y="229.8">4. Coplanarity ddd applies to the terminals and all other bottom surface metallization.</text>
</g>
<g font-size="2.8" fill="#010202">
<text x="59.2" y="41.4">12</text>
<text x="161.7" y="41.3">12</text>
<text x="168.5" y="47.1">Pin1</text>
<text x="168.5" y="50.4">Identification</text>
<text x="59.2" y="76">1</text>
</g>
<g font-size="2.8">
<text x="19" y="266.2">Rev. 1.0 July 2014</text>
<text x="179.3" y="266.2">Page 11 of 13</text>
</g>
<g font-size="2.5" fill="#010202">
<text x="111.3" y="36.2">12x</text>
<text x="111.6" y="39.7">bbb</text>
<text x="120.5" y="39.7">C A B</text>
<text x="94.9" y="57.5" transform="rotate(-90 94.9 57.5)">2x</text>
<text x="94.6" y="61.2" transform="rotate(-90 94.6 61.2)">C</text>
<text x="94.4" y="66.9" transform="rotate(-90 94.4 66.9)">aaa</text>
<text x="80.7" y="78">aaa</text>
<text x="86.3" y="78.3">C</text>
<text x="90.1" y="78.5">2x</text>
<text x="39.8" y="97.7">ccc</text>
<text x="45.5" y="97.9">C</text>
<text x="29.7" y="108.6">ddd</text>
<text x="35.4" y="108.8">C</text>
</g>
</svg>
